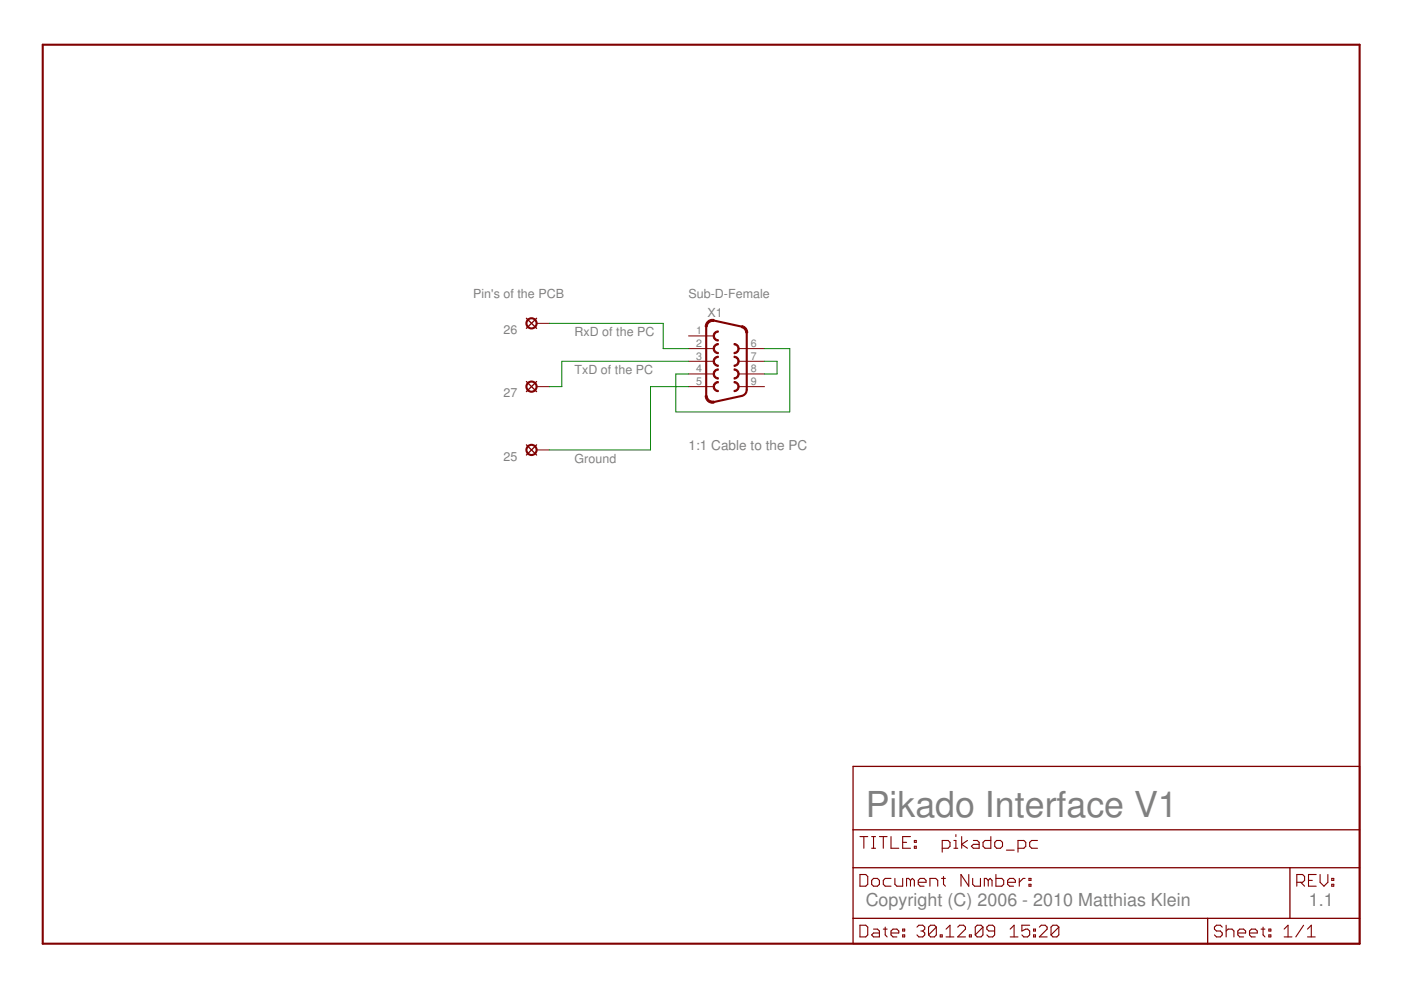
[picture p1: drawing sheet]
<svg xmlns="http://www.w3.org/2000/svg" width="297mm" height="210mm" viewBox="0 0 297 210" stroke-linecap="round" stroke-linejoin="round" font-family="sans-serif">
<g fill="#800000" stroke="#800000" stroke-width=".44">
<path d="M288.3 9.5v190.6z"/>
<path d="M9.1 9.5h279.2z"/>
<path d="M9.1 9.5v190.6z"/>
<path d="M9.1 200.1h279.2z"/>
<path d="M151.4 68l5.9 1.3z"/>
<path d="M158.3 70.6v12z"/>
<path d="M149.7 69.3v14.6z"/>
<path d="M151.4 85.2l5.9-1.3z"/>
</g>
<g fill="#800000" stroke="#800000" stroke-width=".28">
<path d="M180.9 200.1h75.1z"/>
<path d="M273.5 184h14.8z"/>
<path d="M180.9 194.7v5.4z"/>
<path d="M180.9 194.7h75.1z"/>
<path d="M180.9 184v10.7z"/>
<path d="M288.3 184v10.7z"/>
<path d="M256 194.7v5.4z"/>
<path d="M256 194.7h17.5z"/>
<path d="M256 200.1h32.3z"/>
<path d="M273.5 184v10.7z"/>
<path d="M180.9 184h92.6z"/>
<path d="M273.5 194.7h14.8z"/>
<path d="M288.3 194.7v5.4z"/>
<path d="M180.9 175.9v8.1z"/>
<path d="M180.9 162.5h107.4z"/>
<path d="M288.3 162.5v13.4z"/>
<path d="M180.9 175.9h107.4z"/>
<path d="M180.9 162.5v13.4z"/>
<path d="M288.3 175.9v8.1z"/>
<path d="M111.6 69.6l2.2-2.1z"/>
<path d="M111.6 67.5l2.2 2.1z"/>
<path d="M111.6 83l2.2-2.1z"/>
<path d="M111.6 80.9l2.2 2.1z"/>
<path d="M111.6 96.5l2.2-2.2z"/>
<path d="M111.6 94.3l2.2 2.2z"/>
</g>
<g fill="#800000" stroke="#800000" stroke-width=".23">
<path d="M182.3 196.2v2.4z"/>
<path d="M182.3 198.6h1.3z"/>
<path d="M183.6 198.6l.4-.4z"/>
<path d="M184 196.6v1.6z"/>
<path d="M183.6 196.2l.4 .4z"/>
<path d="M182.3 196.2h1.3z"/>
<path d="M185.2 197h.8z"/>
<path d="M186 197l.5 .4z"/>
<path d="M186.5 197.4v1.2z"/>
<path d="M185.2 198.6h1.3z"/>
<path d="M184.8 198.2l.4 .4z"/>
<path d="M184.8 198.2l.4-.4z"/>
<path d="M185.2 197.8h1.3z"/>
<path d="M187.7 196.6v1.6z"/>
<path d="M187.7 198.2l.4 .4z"/>
<path d="M187.3 197h.8z"/>
<path d="M189.3 198.6h.9z"/>
<path d="M188.9 198.2l.4 .4z"/>
<path d="M188.9 197.4v.8z"/>
<path d="M188.9 197.4l.4-.4z"/>
<path d="M189.3 197h.9z"/>
<path d="M190.2 197l.4 .4z"/>
<path d="M190.6 197.4v.4z"/>
<path d="M188.9 197.8h1.7z"/>
<path d="M191.4 197h.4z"/>
<path d="M191.8 197v.4z"/>
<path d="M191.4 197.4h.4z"/>
<path d="M191.4 197v.4z"/>
<path d="M191.4 198.2h.4z"/>
<path d="M191.8 198.2v.4z"/>
<path d="M191.4 198.6h.4z"/>
<path d="M191.4 198.2v.4z"/>
<path d="M194.4 196.6l.4-.4z"/>
<path d="M194.8 196.2h.8z"/>
<path d="M195.6 196.2l.5 .4z"/>
<path d="M196.1 196.6v.4z"/>
<path d="M195.6 197.4l.5-.4z"/>
<path d="M195.2 197.4h.4z"/>
<path d="M195.6 197.4l.5 .4z"/>
<path d="M196.1 197.8v.4z"/>
<path d="M195.6 198.6l.5-.4z"/>
<path d="M194.8 198.6h.8z"/>
<path d="M194.4 198.2l.4 .4z"/>
<path d="M196.9 196.6v1.6z"/>
<path d="M196.9 196.6l.4-.4z"/>
<path d="M197.3 196.2h.8z"/>
<path d="M198.1 196.2l.4 .4z"/>
<path d="M198.5 196.6v1.6z"/>
<path d="M198.5 198.2l-.4 .4z"/>
<path d="M197.3 198.6h.8z"/>
<path d="M196.9 198.2l.4 .4z"/>
<path d="M196.9 198.2l1.6-1.6z"/>
<path d="M199.3 198.2v.4z"/>
<path d="M199.3 198.2h.5z"/>
<path d="M199.8 198.2v.4z"/>
<path d="M199.3 198.6h.5z"/>
<path d="M200.6 197l.8-.8z"/>
<path d="M201.4 196.2v2.4z"/>
<path d="M200.6 198.6h1.6z"/>
<path d="M203 198.6h1.7z"/>
<path d="M203 198.6l1.7-1.6z"/>
<path d="M204.7 196.6v.4z"/>
<path d="M204.3 196.2l.4 .4z"/>
<path d="M203.5 196.2h.8z"/>
<path d="M203 196.6l.5-.4z"/>
<path d="M205.5 198.2v.4z"/>
<path d="M205.5 198.2h.4z"/>
<path d="M205.9 198.2v.4z"/>
<path d="M205.5 198.6h.4z"/>
<path d="M206.8 196.6v1.6z"/>
<path d="M206.8 196.6l.4-.4z"/>
<path d="M207.2 196.2h.8z"/>
<path d="M208 196.2l.4 .4z"/>
<path d="M208.4 196.6v1.6z"/>
<path d="M208.4 198.2l-.4 .4z"/>
<path d="M207.2 198.6h.8z"/>
<path d="M206.8 198.2l.4 .4z"/>
<path d="M208.4 196.6l-1.6 1.6z"/>
<path d="M209.2 198.2l.5 .4z"/>
<path d="M209.7 198.6h.8z"/>
<path d="M210.9 198.2l-.4 .4z"/>
<path d="M210.9 196.6v1.6z"/>
<path d="M210.5 196.2l.4 .4z"/>
<path d="M209.7 196.2h.8z"/>
<path d="M209.2 196.6l.5-.4z"/>
<path d="M209.2 196.6v.4z"/>
<path d="M209.2 197l.5 .4z"/>
<path d="M209.7 197.4h1.2z"/>
<path d="M214.2 197l.8-.8z"/>
<path d="M215 196.2v2.4z"/>
<path d="M214.2 198.6h1.6z"/>
<path d="M216.7 196.2h1.6z"/>
<path d="M216.7 196.2v1.2z"/>
<path d="M216.7 197.4l.8-.4z"/>
<path d="M217.5 197h.4z"/>
<path d="M217.9 197l.4 .4z"/>
<path d="M218.3 197.4v.8z"/>
<path d="M218.3 198.2l-.4 .4z"/>
<path d="M217.1 198.6h.8z"/>
<path d="M216.7 198.2l.4 .4z"/>
<path d="M219.1 197h.4z"/>
<path d="M219.5 197v.4z"/>
<path d="M219.1 197.4h.4z"/>
<path d="M219.1 197v.4z"/>
<path d="M219.1 198.2h.4z"/>
<path d="M219.5 198.2v.4z"/>
<path d="M219.1 198.6h.4z"/>
<path d="M219.1 198.2v.4z"/>
<path d="M220.4 198.6h1.6z"/>
<path d="M220.4 198.6l1.6-1.6z"/>
<path d="M222 196.6v.4z"/>
<path d="M221.6 196.2l.4 .4z"/>
<path d="M220.8 196.2h.8z"/>
<path d="M220.8 196.2l-.4 .4z"/>
<path d="M222.8 196.6v1.6z"/>
<path d="M222.8 196.6l.4-.4z"/>
<path d="M223.2 196.2h.9z"/>
<path d="M224.1 196.2l.4 .4z"/>
<path d="M224.5 196.6v1.6z"/>
<path d="M224.5 198.2l-.4 .4z"/>
<path d="M223.2 198.6h.9z"/>
<path d="M222.8 198.2l.4 .4z"/>
<path d="M222.8 198.2l1.7-1.6z"/>
<path d="M258.7 196.2l.4 .4z"/>
<path d="M257.9 196.2h.8z"/>
<path d="M257.5 196.6l.4-.4z"/>
<path d="M257.5 196.6v.4z"/>
<path d="M257.5 197l.4 .4z"/>
<path d="M257.9 197.4h.8z"/>
<path d="M258.7 197.4l.4 .4z"/>
<path d="M259.1 197.8v.4z"/>
<path d="M259.1 198.2l-.4 .4z"/>
<path d="M257.9 198.6h.8z"/>
<path d="M257.5 198.2l.4 .4z"/>
<path d="M260 196.2v2.4z"/>
<path d="M260 197.4l.4-.4z"/>
<path d="M260.4 197h.8z"/>
<path d="M261.2 197l.4 .4z"/>
<path d="M261.6 197.4v1.2z"/>
<path d="M262.8 198.6h.9z"/>
<path d="M262.4 198.2l.4 .4z"/>
<path d="M262.4 197.4v.8z"/>
<path d="M262.4 197.4l.4-.4z"/>
<path d="M262.8 197h.9z"/>
<path d="M263.7 197l.4 .4z"/>
<path d="M264.1 197.4v.4z"/>
<path d="M262.4 197.8h1.7z"/>
<path d="M265.3 198.6h.8z"/>
<path d="M264.9 198.2l.4 .4z"/>
<path d="M264.9 197.4v.8z"/>
<path d="M264.9 197.4l.4-.4z"/>
<path d="M265.3 197h.8z"/>
<path d="M266.1 197l.5 .4z"/>
<path d="M266.6 197.4v.4z"/>
<path d="M264.9 197.8h1.7z"/>
<path d="M267.8 196.6v1.6z"/>
<path d="M267.8 198.2l.4 .4z"/>
<path d="M267.4 197h.8z"/>
<path d="M269 197h.4z"/>
<path d="M269.4 197v.4z"/>
<path d="M269 197.4h.4z"/>
<path d="M269 197v.4z"/>
<path d="M269 198.2h.4z"/>
<path d="M269.4 198.2v.4z"/>
<path d="M269 198.6h.4z"/>
<path d="M269 198.2v.4z"/>
<path d="M272.3 197l.8-.8z"/>
<path d="M273.1 196.2v2.4z"/>
<path d="M272.3 198.6h1.6z"/>
<path d="M276.4 196.2l-1.7 2.4z"/>
<path d="M278 196.2l-.8 .8z"/>
<path d="M278 196.2v2.4z"/>
<path d="M277.2 198.6h1.6z"/>
<path d="M275 185.4v2.5z"/>
<path d="M275 185.4h1.2z"/>
<path d="M276.2 185.4l.4 .4z"/>
<path d="M276.6 185.8v.9z"/>
<path d="M276.2 187.1l.4-.4z"/>
<path d="M275 187.1h1.2z"/>
<path d="M275.8 187.1l.8 .8z"/>
<path d="M277.4 185.4h1.7z"/>
<path d="M277.4 185.4v2.5z"/>
<path d="M277.4 187.9h1.7z"/>
<path d="M277.4 186.7h.8z"/>
<path d="M279.9 185.4v1.7z"/>
<path d="M279.9 187.1l.8 .8z"/>
<path d="M280.7 187.9l.8-.8z"/>
<path d="M281.5 185.4v1.7z"/>
<path d="M282.4 186.2h.4z"/>
<path d="M282.8 186.2v.5z"/>
<path d="M282.4 186.7h.4z"/>
<path d="M282.4 186.2v.5z"/>
<path d="M282.4 187.5h.4z"/>
<path d="M282.8 187.5v.4z"/>
<path d="M282.4 187.9h.4z"/>
<path d="M282.4 187.5v.4z"/>
<path d="M183.2 177.4v2.5z"/>
<path d="M182.3 177.4h1.7z"/>
<path d="M184.8 179.9h.8z"/>
<path d="M185.2 177.4v2.5z"/>
<path d="M184.8 177.4h.8z"/>
<path d="M187.3 177.4v2.5z"/>
<path d="M186.5 177.4h1.6z"/>
<path d="M188.9 177.4v2.5z"/>
<path d="M188.9 179.9h1.7z"/>
<path d="M191.4 177.4h1.6z"/>
<path d="M191.4 177.4v2.5z"/>
<path d="M191.4 179.9h1.6z"/>
<path d="M191.4 178.6h.8z"/>
<path d="M193.9 178.2h.4z"/>
<path d="M194.3 178.2v.4z"/>
<path d="M193.9 178.6h.4z"/>
<path d="M193.9 178.2v.4z"/>
<path d="M193.9 179.4h.4z"/>
<path d="M194.3 179.4v.5z"/>
<path d="M193.9 179.9h.4z"/>
<path d="M193.9 179.4v.5z"/>
<path d="M182.3 185.4v2.5z"/>
<path d="M182.3 187.9h1.3z"/>
<path d="M183.6 187.9l.4-.4z"/>
<path d="M184 185.8v1.7z"/>
<path d="M183.6 185.4l.4 .4z"/>
<path d="M182.3 185.4h1.3z"/>
<path d="M185.2 187.9h.8z"/>
<path d="M186 187.9l.5-.4z"/>
<path d="M186.5 186.7v.8z"/>
<path d="M186 186.2l.5 .5z"/>
<path d="M185.2 186.2h.8z"/>
<path d="M185.2 186.2l-.4 .5z"/>
<path d="M184.8 186.7v.8z"/>
<path d="M184.8 187.5l.4 .4z"/>
<path d="M187.7 186.2h1.2z"/>
<path d="M187.7 186.2l-.4 .5z"/>
<path d="M187.3 186.7v.8z"/>
<path d="M187.3 187.5l.4 .4z"/>
<path d="M187.7 187.9h1.2z"/>
<path d="M189.7 186.2v1.3z"/>
<path d="M189.7 187.5l.5 .4z"/>
<path d="M190.2 187.9h1.2z"/>
<path d="M191.4 186.2v1.7z"/>
<path d="M192.2 186.2v1.7z"/>
<path d="M192.2 186.2h.4z"/>
<path d="M192.6 186.2l.4 .5z"/>
<path d="M193 186.7v1.2z"/>
<path d="M193.4 186.2l-.4 .5z"/>
<path d="M193.4 186.2l.5 .5z"/>
<path d="M193.9 186.7v1.2z"/>
<path d="M195.1 187.9h.8z"/>
<path d="M194.7 187.5l.4 .4z"/>
<path d="M194.7 186.7v.8z"/>
<path d="M195.1 186.2l-.4 .5z"/>
<path d="M195.1 186.2h.8z"/>
<path d="M195.9 186.2l.4 .5z"/>
<path d="M196.3 186.7v.4z"/>
<path d="M194.7 187.1h1.6z"/>
<path d="M197.2 186.2v1.7z"/>
<path d="M197.2 186.2h1.2z"/>
<path d="M198.4 186.2l.4 .5z"/>
<path d="M198.8 186.7v1.2z"/>
<path d="M200 185.8v1.7z"/>
<path d="M200 187.5l.4 .4z"/>
<path d="M199.6 186.2h.8z"/>
<path d="M203.7 185.4v2.5z"/>
<path d="M203.7 185.4l1.7 2.5z"/>
<path d="M205.4 185.4v2.5z"/>
<path d="M206.2 186.2v1.3z"/>
<path d="M206.2 187.5l.4 .4z"/>
<path d="M206.6 187.9h1.3z"/>
<path d="M207.9 186.2v1.7z"/>
<path d="M208.7 186.2v1.7z"/>
<path d="M208.7 186.2h.4z"/>
<path d="M209.1 186.2l.4 .5z"/>
<path d="M209.5 186.7v1.2z"/>
<path d="M209.9 186.2l-.4 .5z"/>
<path d="M209.9 186.2l.4 .5z"/>
<path d="M210.3 186.7v1.2z"/>
<path d="M211.2 185.4v2.5z"/>
<path d="M211.2 187.9h1.2z"/>
<path d="M212.4 187.9l.4-.4z"/>
<path d="M212.8 186.7v.8z"/>
<path d="M212.4 186.2l.4 .5z"/>
<path d="M211.2 186.2h1.2z"/>
<path d="M214.1 187.9h.8z"/>
<path d="M213.6 187.5l.5 .4z"/>
<path d="M213.6 186.7v.8z"/>
<path d="M213.6 186.7l.5-.5z"/>
<path d="M214.1 186.2h.8z"/>
<path d="M214.9 186.2l.4 .5z"/>
<path d="M215.3 186.7v.4z"/>
<path d="M213.6 187.1h1.7z"/>
<path d="M216.1 186.2v1.7z"/>
<path d="M216.1 187.1l.8-.9z"/>
<path d="M216.9 186.2h.4z"/>
<path d="M218.2 186.2h.4z"/>
<path d="M218.6 186.2v.5z"/>
<path d="M218.2 186.7h.4z"/>
<path d="M218.2 186.2v.5z"/>
<path d="M218.2 187.5h.4z"/>
<path d="M218.6 187.5v.4z"/>
<path d="M218.2 187.9h.4z"/>
<path d="M218.2 187.5v.4z"/>
<path d="M199.8 178.2v2.5z"/>
<path d="M199.8 178.2h1.2z"/>
<path d="M201 178.2l.4 .4z"/>
<path d="M201.4 178.6v.8z"/>
<path d="M201.4 179.4l-.4 .5z"/>
<path d="M199.8 179.9h1.2z"/>
<path d="M202.2 178.2h.5z"/>
<path d="M202.7 178.2v1.7z"/>
<path d="M202.2 179.9h.9z"/>
<path d="M202.7 177v.4z"/>
<path d="M203.9 177.4v2.5z"/>
<path d="M203.9 179l1.2 .9z"/>
<path d="M203.9 179l1.2-.8z"/>
<path d="M206.4 178.2h.8z"/>
<path d="M207.2 178.2l.4 .4z"/>
<path d="M207.6 178.6v1.3z"/>
<path d="M206.4 179.9h1.2z"/>
<path d="M205.9 179.4l.5 .5z"/>
<path d="M205.9 179.4l.5-.4z"/>
<path d="M206.4 179h1.2z"/>
<path d="M210.1 177.4v2.5z"/>
<path d="M208.8 179.9h1.3z"/>
<path d="M208.4 179.4l.4 .5z"/>
<path d="M208.4 178.6v.8z"/>
<path d="M208.4 178.6l.4-.4z"/>
<path d="M208.8 178.2h1.3z"/>
<path d="M211.3 179.9h.8z"/>
<path d="M212.1 179.9l.5-.5z"/>
<path d="M212.6 178.6v.8z"/>
<path d="M212.1 178.2l.5 .4z"/>
<path d="M211.3 178.2h.8z"/>
<path d="M211.3 178.2l-.4 .4z"/>
<path d="M210.9 178.6v.8z"/>
<path d="M210.9 179.4l.4 .5z"/>
<path d="M213.4 180.3h1.6z"/>
<path d="M215.8 178.2v2.5z"/>
<path d="M215.8 178.2h1.3z"/>
<path d="M217.1 178.2l.4 .4z"/>
<path d="M217.5 178.6v.8z"/>
<path d="M217.5 179.4l-.4 .5z"/>
<path d="M215.8 179.9h1.3z"/>
<path d="M218.7 178.2h1.3z"/>
<path d="M218.3 178.6l.4-.4z"/>
<path d="M218.3 178.6v.8z"/>
<path d="M218.3 179.4l.4 .5z"/>
<path d="M218.7 179.9h1.3z"/>
</g>
<g fill="#800000" stroke="#800000" stroke-width=".21">
<path d="M146 71.2h5.3z"/>
<path d="M156.7 73.9h5.4z"/>
<path d="M146 73.9h5.3z"/>
<path d="M156.7 76.6h5.4z"/>
<path d="M146 76.6h5.3z"/>
<path d="M156.7 79.3h5.4z"/>
<path d="M146 79.3h5.3z"/>
<path d="M156.7 82h5.4z"/>
<path d="M146 82h5.3z"/>
<path d="M113.8 68.6h2.6z"/>
<path d="M113.8 82h2.6z"/>
<path d="M113.8 95.4h2.6z"/>
<path d="M151.4 73.3l.7-.5h.2v.3a.8 .8 0 0 0-.8 .8 .8 .8 0 0 0 .8 .8v.3a1.08 1.08 0 0 1-1-.6 1.08 1.08 0 0 1 .1-1.1z" fill-rule="evenodd"/>
<path d="M155.6 72.8a1.08 1.08 0 0 1 1.1 1.1 1.08 1.08 0 0 1-1.1 1.1v-.3a.8 .8 0 0 0 .9-.8 .8 .8 0 0 0-.9-.8z" fill-rule="evenodd"/>
<path d="M151.4 70.6l.7-.4h.2v.2a.8 .8 0 0 0-.8 .8 .8 .8 0 0 0 .8 .8v.3a1.07 1.07 0 0 1-1-.6 1.07 1.07 0 0 1 .1-1.1z" fill-rule="evenodd"/>
<path d="M155.6 78.2a1.08 1.08 0 0 1 1.1 1.1 1.08 1.08 0 0 1-1.1 1.1v-.3a.8 .8 0 0 0 .8-.8 .8 .8 0 0 0-.8-.8z" fill-rule="evenodd"/>
<path d="M151.4 75.9l.7-.4h.2v.3a.8 .8 0 0 0-.8 .8 .8 .8 0 0 0 .8 .8v.3a1.08 1.08 0 0 1-1-.6 1.08 1.08 0 0 1 .1-1.2z" fill-rule="evenodd"/>
<path d="M155.6 75.5a1.08 1.08 0 0 1 1.1 1.1 1.08 1.08 0 0 1-1.1 1.1v-.3a.8 .8 0 0 0 .8-.8 .8 .8 0 0 0-.8-.8z" fill-rule="evenodd"/>
<path d="M151.4 78.6l.7-.4h.2v.3a.8 .8 0 0 0-.8 .8 .8 .8 0 0 0 .8 .8v.3a1.08 1.08 0 0 1-1-.6 1.08 1.08 0 0 1 .1-1.2z" fill-rule="evenodd"/>
<path d="M155.6 80.9a1.07 1.07 0 0 1 1.1 1.1 1.07 1.07 0 0 1-1.1 1v-.2a.8 .8 0 0 0 .8-.8 .8 .8 0 0 0-.8-.8z" fill-rule="evenodd"/>
<path d="M151.4 81.3l.7-.4h.2v.3a.8 .8 0 0 0-.8 .8 .8 .8 0 0 0 .8 .8v.2a1.06 1.06 0 0 1-1-.5 1.06 1.06 0 0 1 .1-1.2z" fill-rule="evenodd"/>
<path d="M150 68.2l.6-.4h.8l-.1 .4-.8 .1-.4 .4-.2 .6h-.4l.1-.5z" fill-rule="evenodd"/>
<path d="M157.3 69l.2 .1a1.53 1.53 0 0 1 1 1.5h-.4v-.3a1.12 1.12 0 0 0-.9-.8z" fill-rule="evenodd"/>
<path d="M149.5 83.9h.4l.2 .6 .4 .4 .8 .1 .1 .4a1.53 1.53 0 0 1-1.9-1.5z" fill-rule="evenodd"/>
</g>
<g fill="none" stroke="#800000" stroke-width=".44">
<path d="M158.3 82.6l-.3 .9-.7 .4"/>
<circle cx="112.7" cy="68.6" r="1.08"/>
<circle cx="112.7" cy="95.4" r="1.08"/>
<circle cx="112.7" cy="82" r="1.08"/>
</g>
<g fill="#008000" stroke="#008000" stroke-width=".21">
<path d="M119.1 76.6h26.9z"/>
<path d="M119.1 76.6v5.4z"/>
<path d="M116.4 82h2.7z"/>
<path d="M143.3 79.3h2.7z"/>
<path d="M143.3 79.3v8z"/>
<path d="M143.3 87.3h24.1z"/>
<path d="M167.4 73.9v13.4z"/>
<path d="M162.1 73.9h5.3z"/>
<path d="M162.1 76.6h2.7z"/>
<path d="M164.8 76.6v2.7z"/>
<path d="M162.1 79.3h2.7z"/>
<path d="M140.6 73.9h5.4z"/>
<path d="M140.6 68.6v5.3z"/>
<path d="M116.4 68.6h24.2z"/>
<path d="M137.9 82h8.1z"/>
<path d="M137.9 82v13.4z"/>
<path d="M116.4 95.4h21.5z"/>
</g>
<text font-size="7.6" fill="#808080" x="183.6" y="173.2">Pikado Interface V1</text>
<g font-size="3.8" fill="#808080">
<text x="183.6" y="192">Copyright (C) 2006 - 2010 Matthias Klein</text>
<text x="277.5" y="192">1.1</text>
</g>
<text font-size="2.9" fill="#808080" x="146" y="95.4">1:1 Cable to the PC</text>
<g font-size="2.6" fill="#808080">
<text x="100.3" y="63.2">Pin's of the PCB</text>
<text x="146" y="63.2">Sub-D-Female</text>
<text x="106.8" y="70.8">26</text>
<text x="121.8" y="71.2">RxD of the PC</text>
<text x="150" y="67.2">X1</text>
<text x="121.8" y="79.3">TxD of the PC</text>
<text x="106.8" y="84.3">27</text>
<text x="106.8" y="97.7">25</text>
<text x="121.8" y="98.1">Ground</text>
</g>
<g font-size="2.3" fill="#808080">
<text x="147.6" y="70.9">1</text>
<text x="147.6" y="73.5">2</text>
<text x="147.6" y="76.2">3</text>
<text x="159.2" y="73.5">6</text>
<text x="159.2" y="76.2">7</text>
<text x="147.6" y="78.9">4</text>
<text x="147.6" y="81.6">5</text>
<text x="159.2" y="78.9">8</text>
<text x="159.2" y="81.6">9</text>
</g>
</svg>
